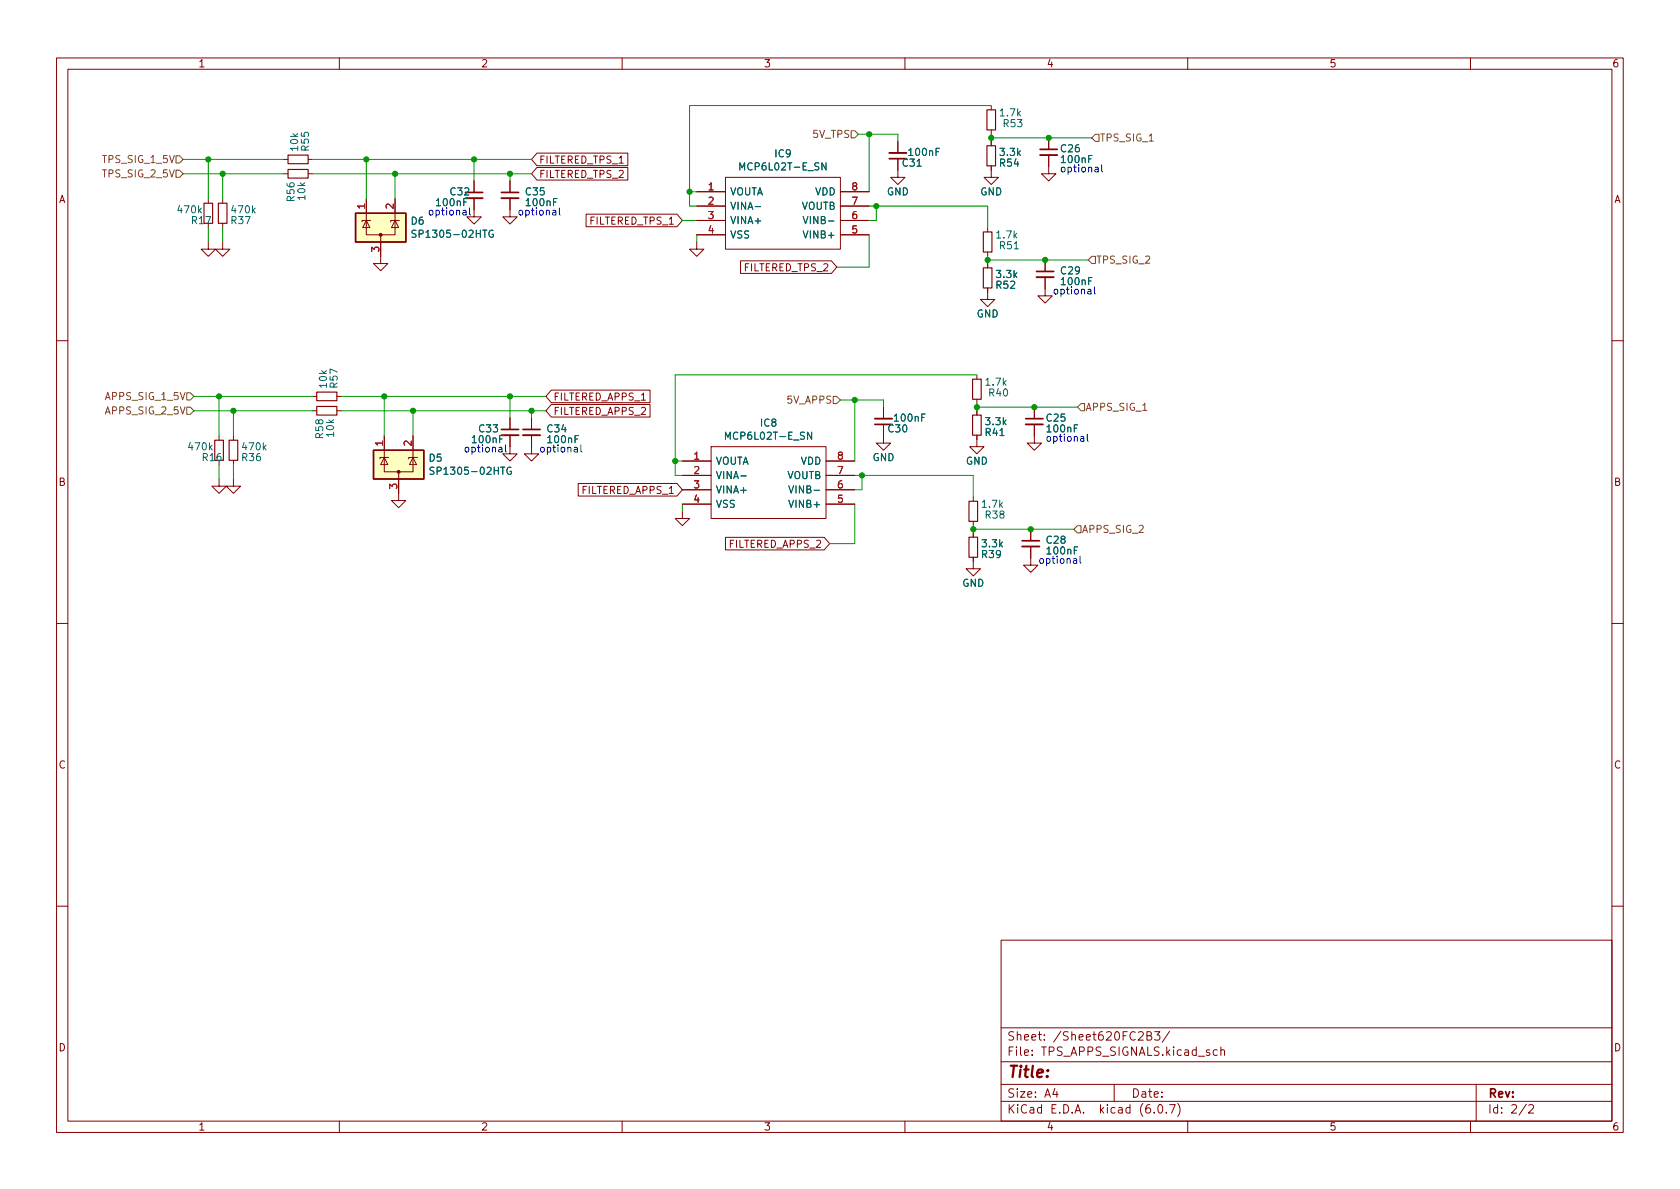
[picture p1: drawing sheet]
<svg xmlns="http://www.w3.org/2000/svg" width="297mm" height="210mm" viewBox="0 0 297 210" stroke-linecap="round" stroke-linejoin="round" font-family="sans-serif">
<g fill="none" stroke="#840000" stroke-width=".18">
<path d="M10 10.2h277v190.1h-277zM12 12.2h273v186.1h-273zM60 10.2v2M110 10.2v2M160 10.2v2M175.3 18.7v.7M210 10.2v2M260 10.2v2M36.8 35.2v.7M36.8 39.5v.8M39.4 35.2v.7M39.4 39.5v.8"/>
<path d="M50.2 28.2h.7M50.2 30.7h.7M54.5 28.2h.7M54.5 30.7h.7M64.8 39v2.5h5v-2.5M64.8 39l.6 1.3h-1.3zM64.8 35.2v3.8M65.5 39h-1.5v.2M69.8 39l.7 1.3h-1.3zM69.8 35.2v3.8M70.6 39h-1.5v.2M83.8 35v3.3h1.3l-1.3 1.3-1.3-1.3h1.3"/>
<path d="M83.8 32v2M90.2 35v3.3h1.2l-1.2 1.3-1.3-1.3h1.3M90.2 32v2M94.9 29.6h16.1v2.2h-16.1l-.9-1.1zM94.9 27.1h16.1v2.2h-16.1l-.9-1.1zM103.6 37.9h16.1l.9 1.1-.9 1.1h-16.1zM123.2 33.9h5.1M123.2 36.4h5.1M123.2 39h5.1M128.3 31.4h20.3v12.7h-20.3zM148.6 33.9h5.1M148.6 36.4h5.1"/>
<path d="M148.6 39h5.1M158.7 28.1v3.3h1.3l-1.3 1.2-1.2-1.2h1.2M158.7 25v2M175.3 29.3v2.1h1.2l-1.2 1.2-1.3-1.2h1.3M175.3 23v.7M175.3 25v.8M185.4 27.4v3.3h1.3l-1.3 1.3-1.3-1.3h1.3M185.4 24.4v2M36.8 42.8v1.3h1.3l-1.3 1.2-1.2-1.2h1.2M39.4 42.8v1.3h1.2l-1.2 1.2-1.3-1.2h1.3M67.3 41.5v5.1h1.3l-1.3 1.3-1.3-1.3h1.3M123.2 42.8v1.3h1.3l-1.3 1.2-1.3-1.2h1.3"/>
<path d="M123.2 41.5h5.1M130.9 46.1h16.1l1 1.1-1 1.1h-16.1zM148.6 41.5h5.1M174.6 50.9v2.1h1.3l-1.3 1.2-1.2-1.2h1.2M174.6 40.3v.7M174.6 44.6v.7M174.6 46.6v.8M184.8 49v3.3h1.3l-1.3 1.3-1.3-1.3h1.3M184.8 46v2M10 60.2h2M38.7 77.1v.7M41.3 77.1v.7"/>
<path d="M55.2 70.1h.8M55.2 72.6h.8M59.6 70.1h.7M59.6 72.6h.7M67.9 77.1v3.8M73 77.1v3.8M90.2 77v3.3h1.2l-1.2 1.2-1.3-1.2h1.3M90.2 73.9v2M94 77v3.3h1.2l-1.2 1.2-1.3-1.2h1.3M94 73.9v2M97.5 69h17.4v2.2h-17.4l-1-1.1zM97.5 71.5h17.4v2.2h-17.4l-1-1.1z"/>
<path d="M125.7 79h20.3v12.7h-20.3zM156.2 75.1v3.3h1.3l-1.3 1.2-1.3-1.2h1.3M156.2 72v2M172.7 77v2h1.3l-1.3 1.3-1.3-1.3h1.3M172.7 66.3v.8M172.7 70.6v.8M172.7 72.6v.8M182.9 75.1v3.3h1.2l-1.2 1.2-1.3-1.2h1.3M182.9 72v2M285 60.2h2M38.7 84.7v1.3h1.3l-1.3 1.2-1.2-1.2h1.2M41.3 84.7v1.3h1.2l-1.2 1.2-1.3-1.2h1.3"/>
<path d="M41.3 81.4v.8M67.9 80.9v2.5h5.1v-2.5M67.9 80.9l.7 1.3h-1.3zM68.7 80.9h-1.5v.2M70.5 83.4v5.1h1.3l-1.3 1.3-1.3-1.3h1.3M73 80.9l.7 1.3h-1.3zM73.8 80.9h-1.5v.2M102.2 85.5h17.5l.9 1.1-.9 1.1h-17.5zM120.6 90.4v1.3h1.3l-1.3 1.3-1.2-1.3h1.2M120.6 81.5h5.1M120.6 84.1h5.1M120.6 86.6h5.1"/>
<path d="M120.6 89.1h5.1M128.3 95h17.4l1 1.1-1 1.1h-17.4zM146 81.5h5.1M146 84.1h5.1M146 86.6h5.1M146 89.1h5.1M172.1 98.5v2.1h1.3l-1.3 1.2-1.3-1.2h1.3M172.1 87.9v.7M172.1 92.2v.8M172.1 94.2v.8M182.2 96.6v3.3h1.3l-1.3 1.3-1.2-1.3h1.2M182.2 93.6v2"/>
<path d="M10 110.2h2M285 110.2h2M10 160.2h2M177 166.3h108v32h-108zM285 160.2h2M60 198.3v2M110 198.3v2M160 198.3v2M177 194.8h108M177 191.8h108M177 187.8h108M177 181.8h108"/>
<path d="M186.5 192.5l-.4 1h1M186.9 193v1M197 191.8v3M201.3 182.6l.6-.2 .2 .2v.3l-.9 1h.9M202.8 183.1h.6l.2-.2-.2-.4-.6-.1v1.5h.6l.2-.3a.39 .39 0 0 0-.3-.5M204.1 196.7v.1M204.1 182.4h1l-.5 .6 .4 .1v.7l-.2 .1h-.4l-.3-.1M204.9 195.4l.2-.1a.81 .81 0 0 1 .6 .7 .81 .81 0 0 1-.3 .8h-.2a.81 .81 0 0 1-.6-.6 .81 .81 0 0 1 .3-.8zM206.2 196.7v.1M206.8 195.3h1l-.7 1.5M206.8 182.4l-1.3 1.9M208.2 195.1a1.72 1.72 0 0 1 0 2.3"/>
<path d="M210 198.3v2M215.2 185.7l-.4-.1-.3 .3v.4l.1 .3h.6M215.9 185.8l.2-.2 .3 .1 .1 .9M215.9 185.1v1.5M260 198.3v2M261 191.8v6.5M269.9 195.3l-1.3 1.9M270.3 195.5l.6-.2 .2 .2 .1 .3-1 1h1"/>
</g>
<path d="M82.3 35h3M88.6 35h3.1M157.2 27h3.1M183.9 27.4h3M183.3 49h3M88.6 77h3.1M92.5 77h3M154.7 74h3M181.4 75.1h3M180.7 96.6h3.1" fill="none" stroke="#840000" stroke-width=".33"/>
<path d="M82.3 34h3M88.6 34h3.1M157.2 28.1h3.1M183.9 26.4h3M183.3 48h3M88.6 75.9h3.1M92.5 75.9h3M154.7 75.1h3M181.4 74h3M180.7 95.6h3.1" fill="none" stroke="#840000" stroke-width=".3"/>
<g fill="#ffffc2" stroke="#ffffc2" stroke-width=".18">
<path d="M62.9 37.7h8.9v5.1h-8.9z"/>
<path d="M66 79.6h8.9v5.1h-8.9z"/>
</g>
<path d="M62.9 37.7h8.9v5.1h-8.9zM66 79.6h8.9v5.1h-8.9z" fill="none" stroke="#840000" stroke-width=".25"/>
<g fill="#840000" stroke="#840000" stroke-width=".18">
<circle cx="67.3" cy="41.5" r=".25"/>
<circle cx="70.5" cy="83.4" r=".25"/>
</g>
<path d="M130.8 30.1v-1.3l.4 .9 .5-.9v1.3M133.5 36.5h1M142 38.3l.4 1.3 .5-1.3M146 28.8v1.3l-.7-1.3v1.3M73.6 40.8l-.5-.1-.2 .1v.4l.5 .2 .2 .3-.3 .3-.5-.1M87.2 40.8a.59 .59 0 0 0-.8 .5 .59 .59 0 0 0 .8 .6v-.5h-.2M128.3 77.7v-1.3l.4 .9 .4-.9v1.3M143.5 76.4v1.3l-.7-1.3v1.3M76.7 82.7l-.4-.1-.2 .1v.4l.5 .2 .1 .3-.2 .3-.5-.1M90.3 82.7a.59 .59 0 0 0-.7 .5 .59 .59 0 0 0 .7 .6l.1-.5h-.2M131 84.2h1M139.5 85.9l.4 1.3 .4-1.3" fill="none" stroke="#006464" stroke-width=".18"/>
<g fill="none" stroke="#840000" stroke-width=".2">
<path d="M174.5 19.4h1.5v3.6h-1.5zM36.1 35.9h1.5v3.6h-1.5zM38.6 35.9h1.5v3.6h-1.5zM50.9 27.4h3.6v1.6h-3.6zM50.9 30h3.6v1.5h-3.6zM174.5 25.8h1.5v3.5h-1.5zM173.9 41h1.5v3.6h-1.5zM173.9 47.4h1.5v3.5h-1.5zM38 77.8h1.5v3.6h-1.5zM40.5 77.8h1.5v3.6h-1.5zM56 69.3h3.6v1.6h-3.6zM56 71.9h3.6v1.5h-3.6z"/>
<path d="M172 73.4h1.5v3.6h-1.5zM172 67.1h1.5v3.5h-1.5zM171.3 88.6h1.5v3.6h-1.5zM171.3 95h1.5v3.5h-1.5z"/>
</g>
<path d="M31.1 27.6h.6l.7 .6-.7 .6h-.6zM31.1 30.1h.6l.7 .6-.7 .7h-.6zM150.5 23.1h.6l.7 .6-.7 .7h-.6zM193.7 23.7h.6v1.3h-.6l-.7-.6zM192.4 46l.6-.7h.7v1.3h-.7zM33 69.5h.7l.6 .6-.6 .6h-.7zM33 72h.7l.6 .6-.6 .7h-.7zM147.3 70.1h.7l.6 .6-.6 .7h-.7zM191.1 71.4h.7v1.2h-.7l-.6-.6zM190.5 93h.6v1.2h-.6l-.6-.6z" fill="none" stroke="#725600" stroke-width=".18"/>
<g fill="none" stroke="#0000c2" stroke-width=".18">
<path d="M81.9 37.2h.5v.8M82.4 37.5h-.4l-.2 .2 .2 .3h.4M83 36.8v1l.2 .2M97.7 37.2h.5l.1 .8M98.3 37.5h-.4l-.2 .2 .2 .3h.4M98.9 36.8v1l.2 .2M193.6 29.6h.5l.1 .8M194.2 29.9h-.4l-.2 .2 .2 .3 .4-.1M194.8 29.1v1.1l.2 .2M192.4 51.2h.4l.1 .8M192.9 51.5h-.4l-.2 .2 .2 .3 .4-.1M193.5 50.7v1.1l.2 .2"/>
<path d="M88.2 79.2h.5l.1 .7M88.8 79.4l-.5 .1-.1 .1 .1 .3h.5M89.4 78.7v1.1l.2 .1M101.6 79.2h.4l.1 .7M102.1 79.4l-.4 .1-.2 .1 .2 .3h.4M102.7 78.7v1.1l.2 .1M191.1 77.2h.5v.8M191.6 77.5h-.4l-.2 .2 .2 .3h.4M192.2 76.8v1.1l.2 .1M189.8 98.8h.5l.1 .8M190.4 99.1h-.5l-.1 .2 .1 .3h.5M191 98.4v1l.2 .2"/>
</g>
<g fill="none" stroke="#009600" stroke-width=".18">
<path d="M175.3 18.7h-53.4v17.7h1.3M32.4 28.2h17.8M32.4 30.7h17.8M36.8 28.2v7M39.4 30.7v4.5M55.2 28.2h38.8M55.2 30.7h38.8M64.8 28.2v7M69.8 30.7v4.5M83.8 28.2v3.8M90.2 30.7v1.3M120.6 39h2.6"/>
<path d="M121.9 33.9h1.3M151.8 23.7h6.9v1.3M153.7 36.4h20.9v3.9M153.7 23.7v10.2M154.9 36.4v2.6h-1.2M175.3 23.7v1.3M175.3 24.4h17.7M36.8 40.3v2.5M39.4 40.3v2.5M123.2 41.5v1.3M153.7 41.5v5.7h-5.7M174.6 45.3v1.3"/>
<path d="M174.6 46h17.8M34.3 72.6h20.9M34.3 70.1h20.9M38.7 70.1v7M41.3 72.6v4.5M60.3 72.6h36.2M60.3 70.1h36.2M67.9 70.1v7M73 72.6v4.5M90.2 70.1v3.8M94 72.6v1.3M148.6 70.7h7.6v1.3"/>
<path d="M151.1 70.7v10.8M172.7 72h17.8M172.7 71.4v1.2M172.7 66.3h-53.3v17.8h1.2M38.7 82.2v2.5M41.3 82.2v2.5M119.4 81.5h1.2M120.6 89.1v1.3M151.1 89.1v7h-4.4M151.1 84.1h21v3.8M152.4 84.1v2.5h-1.3M172.1 93.6h17.8"/>
<path d="M172.1 93v1.2"/>
</g>
<g fill="#009600" stroke="#009600" stroke-width=".18">
<circle cx="36.8" cy="28.2" r=".46"/>
<circle cx="39.4" cy="30.7" r=".46"/>
<circle cx="172.1" cy="93.6" r=".46"/>
<circle cx="182.2" cy="93.6" r=".46"/>
<circle cx="172.7" cy="72" r=".46"/>
<circle cx="182.9" cy="72" r=".46"/>
<circle cx="119.4" cy="81.5" r=".46"/>
<circle cx="152.4" cy="84.1" r=".46"/>
<circle cx="73" cy="72.6" r=".46"/>
<circle cx="67.9" cy="70.1" r=".46"/>
<circle cx="38.7" cy="70.1" r=".46"/>
<circle cx="41.3" cy="72.6" r=".46"/>
<circle cx="94" cy="72.6" r=".46"/>
<circle cx="153.7" cy="23.7" r=".46"/>
<circle cx="151.1" cy="70.7" r=".46"/>
<circle cx="154.9" cy="36.4" r=".46"/>
<circle cx="121.9" cy="33.9" r=".46"/>
<circle cx="184.8" cy="46" r=".46"/>
<circle cx="174.6" cy="46" r=".46"/>
<circle cx="175.3" cy="24.4" r=".46"/>
<circle cx="185.4" cy="24.4" r=".46"/>
<circle cx="83.8" cy="28.2" r=".46"/>
<circle cx="64.8" cy="28.2" r=".46"/>
<circle cx="90.2" cy="70.1" r=".46"/>
<circle cx="90.2" cy="30.7" r=".46"/>
<circle cx="69.8" cy="30.7" r=".46"/>
</g>
<text font-size="2.8" fill="#840000" x="178" y="190.6">Title:</text>
<g font-size="2.1" fill="#840000">
<text x="178" y="184">Sheet: /Sheet620FC2B3/</text>
<text x="178" y="186.7">File: TPS_APPS_SIGNALS.kicad_sch</text>
<text x="178" y="196.9">KiCad E.D.A. kicad (6.0.7)</text>
<text x="178" y="194.1">Size: A4</text>
<text x="200" y="194.1">Date:</text>
<text x="263" y="194.1">Rev:</text>
<text x="263" y="196.9">Id: 2/2</text>
</g>
<g font-size="1.8" fill="#840000">
<text x="35" y="11.9">1</text>
<text x="85" y="11.9">2</text>
<text x="135" y="11.9">3</text>
<text x="185" y="11.9">4</text>
<text x="235" y="11.9">5</text>
<text x="285" y="11.9">6</text>
<text x="95.2" y="28.9">FILTERED_TPS_1</text>
<text x="10.3" y="35.9">A</text>
<text x="95.2" y="31.5">FILTERED_TPS_2</text>
<text x="285.3" y="35.9">A</text>
<text x="104.3" y="39.7">FILTERED_TPS_1</text>
<text x="131.6" y="48">FILTERED_TPS_2</text>
<text x="97.8" y="70.8">FILTERED_APPS_1</text>
<text x="97.8" y="73.4">FILTERED_APPS_2</text>
<text x="10.3" y="85.9">B</text>
<text x="103" y="87.3">FILTERED_APPS_1</text>
<text x="285.3" y="85.9">B</text>
<text x="129" y="96.9">FILTERED_APPS_2</text>
<text x="10.3" y="135.9">C</text>
<text x="285.3" y="135.9">C</text>
<text x="10.3" y="185.9">D</text>
<text x="285.3" y="185.9">D</text>
<text x="35" y="199.9">1</text>
<text x="85" y="199.9">2</text>
<text x="135" y="199.9">3</text>
<text x="185" y="199.9">4</text>
<text x="235" y="199.9">5</text>
<text x="285" y="199.9">6</text>
</g>
<g font-size="1.8" fill="#006464">
<text x="176.9" y="20.6">1.7k</text>
<text x="177.5" y="22.5">R53</text>
<text x="52.7" y="26.6" transform="rotate(-90 52.7 26.6)">10k</text>
<text x="54.6" y="26.6" transform="rotate(-90 54.6 26.6)">R55</text>
<text x="137.1" y="27.8">IC9</text>
<text x="159.6" y="29.5">C31</text>
<text x="160.8" y="27.6">100nF</text>
<text x="176.8" y="29.5">R54</text>
<text x="176.9" y="27.6">3.3k</text>
<text x="187.6" y="26.9">C26</text>
<text x="187.8" y="28.8">100nF</text>
<text x="52.1" y="35.5" transform="rotate(-90 52.1 35.5)">R56</text>
<text x="54" y="35.3" transform="rotate(-90 54 35.3)">10k</text>
<text x="79.7" y="34.5">C32</text>
<text x="93" y="34.5">C35</text>
<text x="129" y="34.5">VOUTA</text>
<text x="131.3" y="30.1">MCP6L02T-E_SN</text>
<text x="144.1" y="34.5">VDD</text>
<text x="156.8" y="34.5">GND</text>
<text x="173.3" y="34.5">GND</text>
<text x="31.6" y="37.7">470k</text>
<text x="34" y="39.6">R17</text>
<text x="40.9" y="39.6">R37</text>
<text x="41.1" y="37.7">470k</text>
<text x="72.7" y="39.7">D6</text>
<text x="77.3" y="36.4">100nF</text>
<text x="93.2" y="36.4">100nF</text>
<text x="129" y="37.1">VINA-</text>
<text x="129" y="39.6">VINA+</text>
<text x="141.6" y="37.1">VOUTB</text>
<text x="143" y="39.6">VINB-</text>
<text x="73.7" y="42">SP1305-02HTG</text>
<text x="129" y="42.2">VSS</text>
<text x="142.6" y="42.2">VINB+</text>
<text x="176.3" y="42.2">1.7k</text>
<text x="176.8" y="44.1">R51</text>
<text x="176.2" y="51">R52</text>
<text x="176.3" y="49.1">3.3k</text>
<text x="187.6" y="48.5">C29</text>
<text x="187.8" y="50.4">100nF</text>
<text x="172.7" y="56.1">GND</text>
<text x="57.8" y="68.5" transform="rotate(-90 57.8 68.5)">10k</text>
<text x="59.7" y="68.5" transform="rotate(-90 59.7 68.5)">R57</text>
<text x="174.4" y="68.2">1.7k</text>
<text x="174.9" y="70.1">R40</text>
<text x="57.1" y="77.5" transform="rotate(-90 57.1 77.5)">R58</text>
<text x="59.1" y="77.2" transform="rotate(-90 59.1 77.2)">10k</text>
<text x="84.8" y="76.4">C33</text>
<text x="96.8" y="76.4">C34</text>
<text x="128.8" y="77.7">MCP6L02T-E_SN</text>
<text x="134.5" y="75.4">IC8</text>
<text x="157.1" y="76.4">C30</text>
<text x="158.3" y="74.5">100nF</text>
<text x="174.3" y="77.1">R41</text>
<text x="174.4" y="75.2">3.3k</text>
<text x="185.1" y="74.5">C25</text>
<text x="185.2" y="76.4">100nF</text>
<text x="33.5" y="79.6">470k</text>
<text x="35.9" y="81.5">R16</text>
<text x="42.8" y="81.5">R36</text>
<text x="43" y="79.6">470k</text>
<text x="75.9" y="81.6">D5</text>
<text x="76.9" y="83.9">SP1305-02HTG</text>
<text x="83.6" y="78.4">100nF</text>
<text x="97" y="78.4">100nF</text>
<text x="126.5" y="82.2">VOUTA</text>
<text x="141.6" y="82.2">VDD</text>
<text x="154.2" y="81.5">GND</text>
<text x="170.8" y="82.2">GND</text>
<text x="126.5" y="84.7">VINA-</text>
<text x="126.5" y="87.2">VINA+</text>
<text x="126.5" y="89.8">VSS</text>
<text x="139.1" y="84.7">VOUTB</text>
<text x="140" y="89.8">VINB+</text>
<text x="140.5" y="87.2">VINB-</text>
<text x="173.7" y="89.8">1.7k</text>
<text x="174.3" y="91.7">R38</text>
<text x="173.7" y="98.7">R39</text>
<text x="173.7" y="96.8">3.3k</text>
<text x="185.1" y="96.1">C28</text>
<text x="185.2" y="98">100nF</text>
<text x="170.1" y="103.8">GND</text>
</g>
<g font-size="1.8" fill="#725600">
<text x="18.4" y="28.8">TPS_SIG_1_5V</text>
<text x="143.8" y="24.4">5V_TPS</text>
<text x="194.4" y="25">TPS_SIG_1</text>
<text x="18.4" y="31.4">TPS_SIG_2_5V</text>
<text x="193.8" y="46.6">TPS_SIG_2</text>
<text x="19" y="70.7">APPS_SIG_1_5V</text>
<text x="139.3" y="71.4">5V_APPS</text>
<text x="19" y="73.3">APPS_SIG_2_5V</text>
<text x="191.9" y="72.6">APPS_SIG_1</text>
<text x="191.2" y="94.2">APPS_SIG_2</text>
</g>
<g font-size="1.8" fill="#a90000">
<text x="125.2" y="33.6">1</text>
<text x="150.6" y="33.6">8</text>
<text x="64.5" y="36.9" transform="rotate(-90 64.5 36.9)">1</text>
<text x="69.6" y="36.9" transform="rotate(-90 69.6 36.9)">2</text>
<text x="125.2" y="36.2">2</text>
<text x="125.2" y="38.7">3</text>
<text x="125.2" y="41.3">4</text>
<text x="150.6" y="41.3">5</text>
<text x="150.6" y="38.7">6</text>
<text x="150.6" y="36.2">7</text>
<text x="67.1" y="44.6" transform="rotate(-90 67.1 44.6)">3</text>
<text x="67.7" y="78.8" transform="rotate(-90 67.7 78.8)">1</text>
<text x="72.8" y="78.8" transform="rotate(-90 72.8 78.8)">2</text>
<text x="122.7" y="81.3">1</text>
<text x="122.7" y="83.8">2</text>
<text x="148.1" y="83.8">7</text>
<text x="148.1" y="81.3">8</text>
<text x="70.2" y="86.5" transform="rotate(-90 70.2 86.5)">3</text>
<text x="122.7" y="86.4">3</text>
<text x="122.7" y="88.9">4</text>
<text x="148.1" y="88.9">5</text>
<text x="148.1" y="86.4">6</text>
</g>
<g font-size="1.8" fill="#0000c2">
<text x="187.3" y="30.5">optional</text>
<text x="75.6" y="38.1">optional</text>
<text x="91.4" y="38.1">optional</text>
<text x="186.1" y="52.1">optional</text>
<text x="81.9" y="80">optional</text>
<text x="95.2" y="80">optional</text>
<text x="184.8" y="78.1">optional</text>
<text x="183.5" y="99.7">optional</text>
</g>
</svg>
